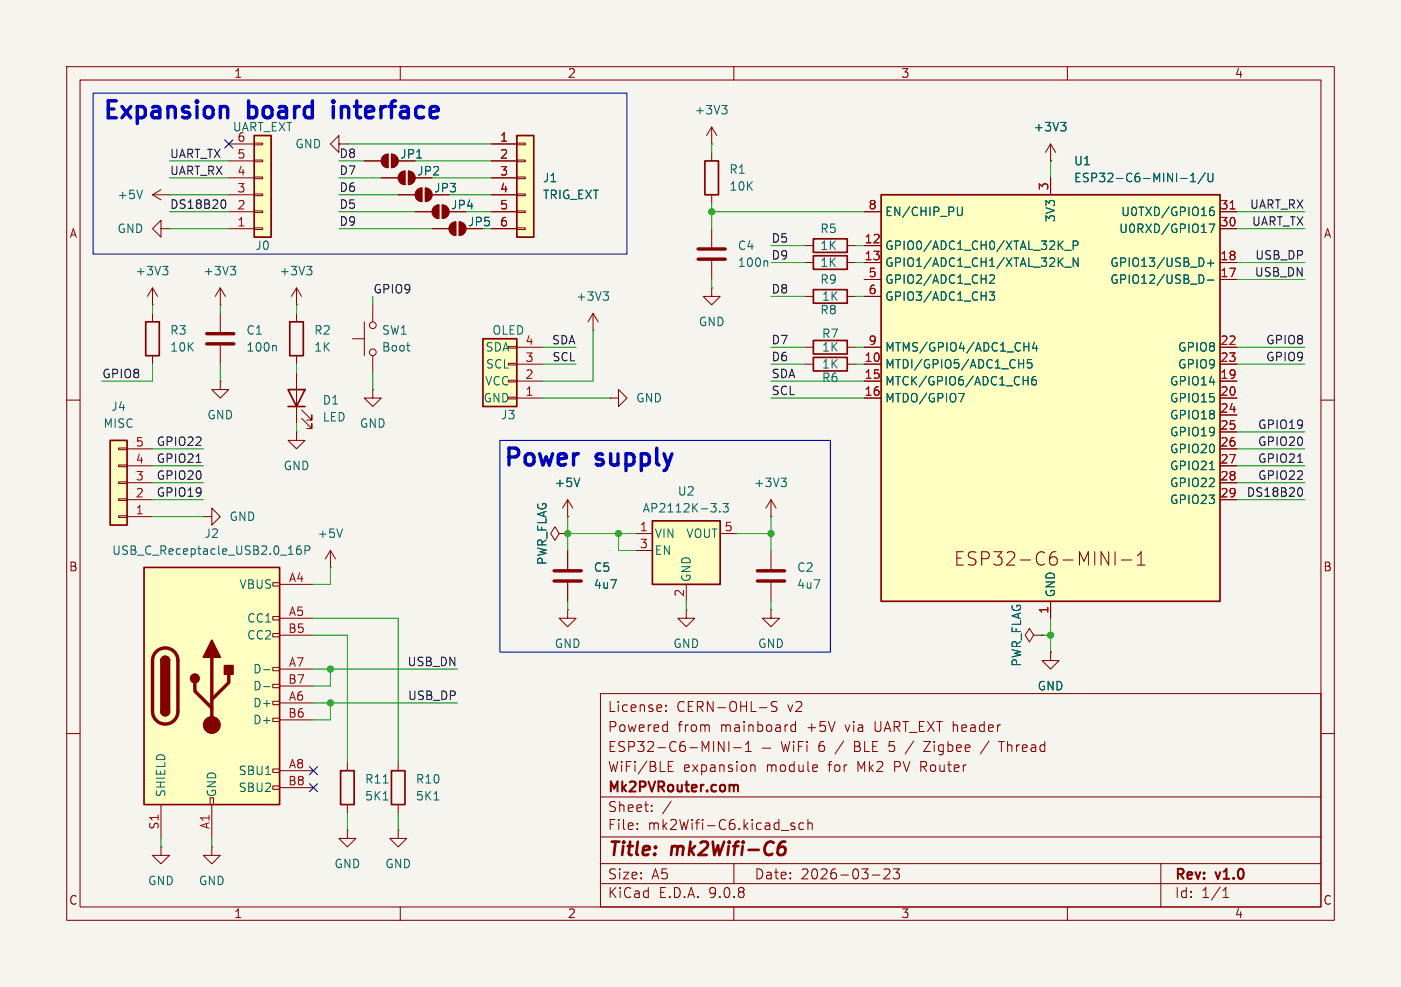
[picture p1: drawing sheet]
<svg xmlns="http://www.w3.org/2000/svg" width="210mm" height="148mm" viewBox="0 0 210 148" stroke-linecap="round" stroke-linejoin="round" font-family="sans-serif">
<path d="M0 0h210v148h-210z" fill="#f5f4ef" stroke="#f5f4ef" stroke-width=".15"/>
<g fill="none" stroke="#840000" stroke-width=".15">
<path d="M10 10h190v128h-190zM12 12h186v124h-186zM60 10v2M110 10v2M160 10v2M50.8 21.6v-1.3l-1.3 1.3 1.3 1.3v-1.3h1.3M52.1 21.6h.1M62.2 31.8h2.6M65.1 31l.3-.2 .4-.1v2.1a1.02 1.02 0 0 1-.9-.7 1.02 1.02 0 0 1 .2-1.1zM66.3 30.7a1.02 1.02 0 0 1 1 1.1 1.02 1.02 0 0 1-1 1zM55.9 58.4v1.3h1.2l-1.2 1.3-1.3-1.3h1.3M55.9 58.4h.1"/>
<path d="M88.9 49.5h.1M88.9 47l-.8 1.3M88.9 47l.8 1.3M88.9 47v2.5M120.6 54.6h1.3M127 54.6h1.3M10 60h2M30.5 77.5h1.2v-1.3l1.3 1.3-1.3 1.2v-1.2M30.5 77.5h.1M198 60h2M10 110h2M52.1 114.3v1.3"/>
<path d="M59.7 114.3v1.3M90 104h108v32h-108zM90 119.5h108M99.6 108.7l.4 .1M99.8 106.5v.2M99.8 105.8v.1M100 108.2v1.5M100 109.6l-.4 .1M100.2 114.9h.5M100.2 115.7h.7M100.2 114.2h.7M107.7 111.2l.8 1.5v-1.5"/>
<path d="M109.3 111.2v1.5M110 112.1h1.1M111.8 112.7h.8M111.8 111.6l.4-.4v1.5M112.5 114.7v1M112.5 114.8a.37 .37 0 0 1 .7 .1v.8M114.3 112.2h1.2M116.5 105.3l-.6-.1-.2 .1-.1 .3a.71 .71 0 0 0 .7 .4l.2 .3-.2 .3h-.7M117.1 111.2l.4 1.5 .3-1.1 .2 1.1 .4-1.5M119 111.2v.1M119 111.7v1M119.3 108.8l-.5-.1-.3 .3v.4l.2 .2h.6"/>
<path d="M119.3 108.2v1.5M119.7 111.9h.5M120.4 111.2h-.7v1.5M121 111.2v.1M121 111.7v1M122.3 114.7l.2 .1v.2l-.7 .2M122.5 115.6l-.2 .1M137 111.1l-1.3 1.9M138.5 111.2h1l-1 1.5h1M148.3 111.1l-1.3 1.9M149.7 111.2h.8M150.1 111.2v1.5"/>
<path d="M198 110h2M52.1 124.5v1.2h1.2l-1.2 1.3-1.3-1.3h1.3M52.1 124.5h.1M52.1 120.7v1.2M59.7 124.5v1.2h1.3l-1.3 1.3-1.3-1.3h1.3M59.7 124.5h.1M59.7 120.7v1.2M60 136v2M90 132.5h108M90 129.5h108M90 125.5h108M95.5 124.2v.2"/>
<path d="M95.5 123.5v.1M97.7 121.5v.2M97.7 120.8v.1M100.6 120.1l-1.3 1.9M110 136v2M110 129.5v3M119.1 123.5l-.3-.1-.3 .2 .1 .2 .5 .2v.3h-.6M120.5 123.5l-.5-.1-.2 .3v.4l.1 .2h.6M121.1 123.5a.37 .37 0 0 1 .7 .1v.8M121.1 122.9v1.5M130.8 131.2h1.1M132.5 130.4l.3-.1 .5 .1a.41 .41 0 0 1 0 .5l-.8 .9h.9"/>
<path d="M133.9 130.3h.9l-.5 .6a.41 .41 0 0 1 .5 .2v.4l-.1 .2-.6 .1-.2-.2M160 136v2M174 129.5v6.5M183.3 134.6h.9M183.3 133.5l.5-.4v1.5"/>
</g>
<path d="M116.8 127.1l.2-.1 .6 .1 .1 .3v.4a.66 .66 0 0 1-.8 .4M117.7 126.2a.81 .81 0 0 0-.9 .5" fill="none" stroke="#840000" stroke-width=".4"/>
<path d="M110.1 117.8h.5v.9" fill="none" stroke="#840000" stroke-width=".3"/>
<g fill="#840000" stroke="#840000" stroke-width=".15">
<path d="M65.1 31l.3-.2 .4-.1v2.1a1.02 1.02 0 0 1-.9-.7 1.02 1.02 0 0 1 .2-1.1z"/>
<path d="M66.3 30.7a1.02 1.02 0 0 1 1 1.1 1.02 1.02 0 0 1-1 1z"/>
</g>
<path d="M90.4 43.8h.8l-.4 .4M91 44.2l.2 .3v.3l-.2 .2M57.4 117.4h.8M57.4 120h.8M65.1 120h.7" fill="none" stroke="#006464" stroke-width=".15"/>
<path d="M121.9 53.6h5.1v2h-5.1zM51.1 115.6h2v5.1h-2zM58.7 115.6h2v5.1h-2z" fill="none" stroke="#840000" stroke-width=".25"/>
<path d="M77.5 20.3h2.5v15.3h-2.5z" fill="#ffffc2"/>
<path d="M77.5 20.3h2.5v15.3h-2.5zM105.7 24.1h2v5.1h-2zM121.9 35.8h5.1v2h-5.1z" fill="none" stroke="#840000" stroke-width=".25"/>
<g fill="none" stroke="#840000" stroke-width=".15">
<path d="M106.7 19.1v2.5M106.7 19.1l-.8 1.2M106.7 19.1l.7 1.2M73.7 21.6h3.8M73.7 24.1h3.8M73.7 26.7h3.8M73.7 29.2h3.8M73.7 31.8h3.8M73.7 34.3h3.8M77.5 21.5h1.2v.2h-1.2zM77.5 24h1.2v.3h-1.2zM77.5 26.5h1.2v.3h-1.2z"/>
<path d="M77.5 29.1h1.2v.2h-1.2zM77.5 31.6h1.2v.3h-1.2zM77.5 34.2h1.2v.2h-1.2zM106.7 21.6h.1M106.7 22.9v1.2M106.7 29.2v1.3M120.6 36.8h1.3M127 36.8h1.3M154.9 95.3l-.6-1.1-.6 1.1 .6 1 .6-1h1.3M156.2 95.3h.1M157.5 97.8v1.3h1.2l-1.2 1.2-1.3-1.2h1.3M157.5 97.8h.1"/>
</g>
<path d="M108.2 15.8h.8l-.4 .5M108.7 16.3l.3 .2v.3l-.3 .3" fill="none" stroke="#006464" stroke-width=".15"/>
<path d="M72.4 50.8h5.1v10.2h-5.1z" fill="#ffffc2"/>
<path d="M72.4 50.8h5.1v10.2h-5.1z" fill="none" stroke="#840000" stroke-width=".25"/>
<path d="M64.8 34.3h2.5M67.6 33.6l.4-.3h.3v2a1.02 1.02 0 0 1-.9-.6 1.02 1.02 0 0 1 .2-1.1zM68.8 33.3a1.02 1.02 0 0 1 1 1 1.02 1.02 0 0 1-1 1zM76.2 59.6h1.3v.2h-1.3zM76.2 57h1.3v.3h-1.3zM76.2 54.5h1.3v.2h-1.3zM76.2 51.9h1.3v.3h-1.3zM77.5 59.7h3.8M77.5 57.2h3.8M77.5 54.6h3.8M77.5 52.1h3.8" fill="none" stroke="#840000" stroke-width=".15"/>
<g fill="#840000" stroke="#840000" stroke-width=".15">
<path d="M67.6 33.6l.4-.3h.3v2a1.02 1.02 0 0 1-.9-.6 1.02 1.02 0 0 1 .2-1.1z"/>
<path d="M68.8 33.3a1.02 1.02 0 0 1 1 1 1.02 1.02 0 0 1-1 1z"/>
</g>
<path d="M16.5 66h2.5v12.7h-2.5z" fill="#ffffc2"/>
<path d="M121.9 38.4h5.1v2h-5.1zM121.9 43.4h5.1v2.1h-5.1zM16.5 66h2.5v12.7h-2.5z" fill="none" stroke="#840000" stroke-width=".25"/>
<g fill="none" stroke="#840000" stroke-width=".15">
<path d="M54.6 24.1h2.5M57.1 26.7h2.6M57.4 23.4l.4-.2 .4-.1v2a1.02 1.02 0 0 1-1-.6 1.02 1.02 0 0 1 .2-1.1zM58.7 23.1a1.02 1.02 0 0 1 1 1 1.02 1.02 0 0 1-1 1zM59.7 29.2h2.5M60 26l.4-.3h.3v2a1.02 1.02 0 0 1-.9-.6 1.02 1.02 0 0 1 .2-1.1zM61.2 25.7a1.02 1.02 0 0 1 1 1 1.02 1.02 0 0 1-1 1zM62.5 28.5l.4-.2 .3-.1v2a1.02 1.02 0 0 1-.9-.6 1.02 1.02 0 0 1 .2-1.1zM63.8 28.2a1.02 1.02 0 0 1 1 1 1.02 1.02 0 0 1-1 1zM106.7 34.3v2.8M106.7 39.1v2.8M120.6 39.4h1.3"/>
<path d="M127 39.4h1.3M52.8 50.8h1.8M54.6 48.3v5M55.9 45.7v2.6M55.9 53.3v2.6M106.7 43.2v1.3h1.2l-1.2 1.2-1.3-1.2h1.3M106.7 43.2h.1M120.6 44.5h1.3M127 44.5h1.3M17.8 77.3h1.2v.3h-1.2zM17.8 74.8h1.2v.3h-1.2zM17.8 72.3h1.2v.2h-1.2z"/>
<path d="M17.8 69.7h1.2v.3h-1.2zM17.8 67.2h1.2v.2h-1.2zM19 77.5h3.9M19 74.9h3.9M19 72.4h3.9M19 69.9h3.9M19 67.3h3.9M24.1 127v1.3h1.3l-1.3 1.2-1.2-1.2h1.2M24.1 127h.1"/>
<circle cx="55.9" cy="52.8" r=".51"/>
<circle cx="55.9" cy="48.8" r=".51"/>
</g>
<g fill="#840000" stroke="#840000" stroke-width=".15">
<path d="M62.5 28.5l.4-.2 .3-.1v2a1.02 1.02 0 0 1-.9-.6 1.02 1.02 0 0 1 .2-1.1z"/>
<path d="M63.8 28.2a1.02 1.02 0 0 1 1 1 1.02 1.02 0 0 1-1 1z"/>
<path d="M60 26l.4-.3h.3v2a1.02 1.02 0 0 1-.9-.6 1.02 1.02 0 0 1 .2-1.1z"/>
<path d="M61.2 25.7a1.02 1.02 0 0 1 1 1 1.02 1.02 0 0 1-1 1z"/>
<path d="M57.4 23.4l.4-.2 .4-.1v2a1.02 1.02 0 0 1-1-.6 1.02 1.02 0 0 1 .2-1.1z"/>
<path d="M58.7 23.1a1.02 1.02 0 0 1 1 1 1.02 1.02 0 0 1-1 1z"/>
</g>
<path d="M104.6 37.3h4.1M104.6 38.9h4.1" fill="none" stroke="#840000" stroke-width=".51"/>
<path d="M114.9 39.1l.2 .2v.6M61 51.8h.4M61.3 52.6h.1" fill="none" stroke="#006464" stroke-width=".15"/>
<path d="M21.6 85.1h20.3v35.6h-20.3z" fill="#ffffc2"/>
<g fill="none" stroke="#840000" stroke-width=".15">
<path d="M22.9 45.7h.1M22.9 43.2l-.8 1.3M22.9 43.2l.7 1.3M22.9 43.2v2.5M33 45.7h.1M33 43.2l-.7 1.3M33 43.2l.8 1.3M33 43.2v2.5M44.4 45.7h.1M44.4 43.2l-.7 1.3M44.4 43.2l.8 1.3M44.4 43.2v2.5"/>
<path d="M44.4 64.8v1.2h1.3l-1.3 1.3-1.2-1.3h1.2M44.4 64.8h.1M115.6 77.5h.1M115.6 74.9v2.6M115.6 74.9l-.8 1.3M115.6 74.9l.7 1.3M40.9 87.4h1v.5h-1zM40.9 92.5h1v.5h-1zM40.9 95h1v.5h-1zM41.9 87.6h5.1M41.9 92.7h5.1M41.9 95.3h5.1"/>
<path d="M49.5 85.1h.1M49.5 82.6l-.7 1.2M49.5 82.6l.8 1.2M49.5 82.6v2.5M85.1 91.4v1.3h1.3l-1.3 1.3-1.3-1.3h1.3M85.1 91.4h.1M115.6 91.4v1.3h1.2l-1.2 1.3-1.3-1.3h1.3M115.6 91.4h.1M115.6 82.6v2.7M115.6 87.4v2.8M31.5 119.6h.5v1.1h-.5zM40.9 100.1h1v.5h-1z"/>
<path d="M40.9 102.6h1v.5h-1zM40.9 105.2h1v.5h-1zM40.9 107.7h1v.5h-1zM40.9 115.3h1v.5h-1zM40.9 117.9h1v.5h-1zM41.9 100.3h5.1M41.9 102.9h5.1M41.9 105.4h5.1M41.9 108h5.1M41.9 115.6h5.1M41.9 118.1h5.1M24.1 120.7v5"/>
<path d="M31.7 127v1.3h1.3l-1.3 1.2-1.2-1.2h1.2M31.7 127h.1M31.7 120.7v5"/>
</g>
<path d="M21.6 85.1h20.3v35.6h-20.3zM24.1 99.1a.64 .64 0 0 1 .7-.7 .64 .64 0 0 1 .6 .7M24.1 106.7a.64 .64 0 0 0 .7 .6 .64 .64 0 0 0 .6-.6" fill="none" stroke="#840000" stroke-width=".25"/>
<path d="M23.4 97.7a1.9 1.9 0 0 1 2.1-.4 1.9 1.9 0 0 1 1.2 1.8v7.6a1.91 1.91 0 0 1-1.9 1.9 1.91 1.91 0 0 1-1.9-1.9v-7.8a1.91 1.91 0 0 1 .5-1.2zM31.7 98.6v10.1M113.5 85.6h4.1M113.5 87.1h4.1M29.2 102.4v1.2l2.5 2.6M34.3 101.1v1.3l-2.6 2.5" fill="none" stroke="#840000" stroke-width=".51"/>
<g fill="#840000" stroke="#840000" stroke-width=".25">
<path d="M24.1 99.1h1.3v7.6h-1.3z"/>
<path d="M24.3 98.6a.64 .64 0 0 1 .7-.1 .64 .64 0 0 1 .4 .6h-1.3z"/>
<path d="M24.1 106.7h1.3a.64 .64 0 0 1-.6 .6 .64 .64 0 0 1-.7-.6z"/>
<path d="M31.7 96l1.3 2.6h-2.5z"/>
<path d="M33.7 99.8h1.2v1.3h-1.2z"/>
<circle cx="29.2" cy="101.7" r=".63"/>
</g>
<circle cx="31.7" cy="108.7" r="1.27" fill="#840000" stroke="#840000" stroke-width=".15"/>
<g fill="none" stroke="#006464" stroke-width=".15">
<path d="M24.4 39.9h.8l-.5 .5M34.5 39.9h.8l-.4 .5M46 39.9h.7l-.4 .5M24.9 40.4l.3 .3v.3l-.3 .2M35.1 40.4l.2 .3v.3l-.2 .2M46.5 40.4l.2 .3v.3l-.2 .2M51.3 79.3l-.4 1.3M117.1 71.7h.8l-.5 .5M117.6 72.2l.3 .2v.3l-.3 .3M45.1 81.9a.5 .5 0 0 0-.7 .5v.5l.2 .2h.3l.2-.1 .1-.4-.1-.2-.4-.1-.3 .3M45.7 82.5h.6l.1-.2v-.3l-.2-.1h-.5v1.2M39.5 100.4h1"/>
<path d="M39.5 103h1"/>
</g>
<path d="M97.8 78.1h10.1v9.5h-10.1z" fill="#ffffc2"/>
<path d="M97.8 78.1h10.1v9.5h-10.1z" fill="none" stroke="#840000" stroke-width=".25"/>
<path d="M95.2 80h2.6M95.2 82.6h2.6M102.9 91.4v1.3h1.2l-1.2 1.3-1.3-1.3h1.3M102.9 91.4h.1M102.9 87.6v2.6M107.9 80h2.6" fill="none" stroke="#840000" stroke-width=".15"/>
<path d="M106.6 75.5h.7l-.4 .5M107.3 76.1v.6M107.9 76.7v.1M108.4 75.5h.8l-.5 .5 .4 .1v.6l-.2 .1h-.3l-.2-.1" fill="none" stroke="#006464" stroke-width=".15"/>
<path d="M38.1 20.3h2.5v15.3h-2.5z" fill="#ffffc2"/>
<path d="M38.1 20.3h2.5v15.3h-2.5zM21.8 48.3h2.1v5h-2.1zM43.2 58.4h2.5l-1.3 2.6zM43.4 48.3h2.1v5h-2.1zM43.2 61h2.5" fill="none" stroke="#840000" stroke-width=".25"/>
<g fill="none" stroke="#840000" stroke-width=".15">
<path d="M34.3 34.3h3.8M34.3 31.8h3.8M34.3 29.2h3.8M34.3 26.7h3.8M34.3 24.1h3.8M34.3 21.6h3.8M38.1 34.2h1.3v.2h-1.3zM38.1 31.6h1.3v.3h-1.3zM38.1 29.1h1.3v.2h-1.3zM38.1 26.5h1.3v.3h-1.3zM38.1 24h1.3v.3h-1.3zM38.1 21.5h1.3v.2h-1.3z"/>
<path d="M22.9 47v1.3M22.9 53.3v1.3M33 57.2v1.2h1.3l-1.3 1.3-1.3-1.3h1.3M33 57.2h.1M33 47v2.8M33 51.8v2.8M44.4 47v1.3M44.4 53.3v1.3M44.4 55.9v7.6M91.4 59.7h1.3v-1.3l1.3 1.3-1.3 1.3v-1.3M91.4 59.7h.1M45.2 62.7l1.5 1.6v-.8v.8h-.7"/>
<path d="M45.2 61.5l1.5 1.5v-.8v.8h-.7M85.1 77.5h.1M85.1 74.9l-.8 1.3M85.1 74.9l.8 1.3M85.1 74.9v2.6M83.8 80l-.6-1-.7 1 .7 1 .6-1h1.3M85.1 80h.1M85.1 82.6v2.7M85.1 87.4v2.8"/>
</g>
<path d="M31 50h4.1M31 51.6h4.1M83.1 85.6h4M83.1 87.1h4" fill="none" stroke="#840000" stroke-width=".51"/>
<path d="M41.2 51.8l.2 .2v.6M86.9 71.7l-.4 1.3" fill="none" stroke="#006464" stroke-width=".15"/>
<path d="M132.1 29.2h50.8v61h-50.8z" fill="#ffffc2"/>
<path d="M132.1 29.2h50.8v61h-50.8zM121.9 51.1h5.1v2h-5.1z" fill="none" stroke="#840000" stroke-width=".25"/>
<g fill="none" stroke="#840000" stroke-width=".15">
<path d="M22.9 29.2l1.2 .8M22.9 29.2h2.5M24.1 34.3v-1.3l-1.2 1.3 1.2 1.3v-1.3h1.3M24.1 28.4l-1.2 .8M25.4 29.2h.1M25.4 34.3h.1M54.6 24.1h2.5M57.1 26.7h2.6M59.7 29.2h2.5M62.2 31.8h2.6M64.8 34.3h2.5M73.7 31.8h3.8"/>
<path d="M73.7 34.3h3.8M73.7 29.2h3.8M73.7 21.6h3.8M73.7 24.1h3.8M73.7 26.7h3.8M129.5 31.8h2.6M129.5 36.8h2.6M129.5 39.4h2.6M157.5 24.1h.1M157.5 21.6v2.5M157.5 26.7v2.5M157.5 21.6l-.8 1.3"/>
<path d="M157.5 21.6l.7 1.3M182.9 31.8h2.5M182.9 39.4h2.5M182.9 34.3h2.5M120.6 52.1h1.3M127 52.1h1.3M129.5 41.9h2.6M129.5 44.5h2.6M129.5 52.1h2.6M129.5 54.6h2.6M129.5 57.2h2.6M129.5 59.7h2.6"/>
<path d="M182.9 41.9h2.5M182.9 52.1h2.5M182.9 54.6h2.5M182.9 57.2h2.5M182.9 59.7h2.5M85.1 77.5h.1M182.9 62.2h2.5M182.9 64.8h2.5M182.9 67.3h2.5M182.9 69.9h2.5M182.9 72.4h2.5M182.9 74.9h2.5"/>
<path d="M85.1 80h.1M85.1 82.6v2.7M85.1 87.4v2.8M156.2 95.3h.1M157.5 97.8h.1M157.5 90.2v2.5M165.1 82.7l1.1 2v-2M167.1 82.7v2M168.1 84h1.5M170.5 84.7h1.1M170.5 83.3l.6-.6v2"/>
</g>
<g fill="none" stroke="#006464" stroke-width=".15">
<path d="M159 18.4h.8l-.4 .4M159.5 18.8l.3 .3v.3l-.3 .2M21.4 28.5l-.5 1.3M144.2 31.1v1.1l-.2 .1h-.4M159.6 37.5h1M160.9 36.8l.6-.1 .1-.1-.1-.3-.1-.2h-.5v1.3M161.6 38.7v1.2l-.7-1.2v1.2M177 26.8h.9M178.5 27.2h.7M178.5 26.3l.3-.3v1.2M180.7 25.9l-1.1 1.7M181 39.5h1"/>
<path d="M181.1 26v1l.2 .2h.4l.1-.2v-1M181.2 33.6h.9l-.6 1.3M181.5 39v.9M181.9 31.1a.5 .5 0 0 0-.6 .5v.5l.1 .2h.4l.2-.1v-.4l-.1-.2-.4-.1-.2 .3M143.7 59h.8l-.5 1.3M148.3 43.8h.8l-.4 .4 .3 .2v.5l-.2 .1h-.3l-.2-.1M148.4 41.3l.4-.1 .2 .1 .1 .3-.8 .9h.8M152.7 54.5h.7M153.4 57.1h.7M153.4 53.9v1.3M153.5 52h.7M154.1 56.5v1.2"/>
<path d="M154.2 51.4v1.2M154.6 53.9h-.6v.6l.2-.1 .4 .1 .1 .1-.1 .5-.1 .1-.5-.1M155.1 51.3l-.3 .9h.7M155.2 56.5a.5 .5 0 0 0-.6 .5v.5l.2 .2h.3l.2-.1 .1-.4-.2-.2-.3-.1-.3 .3M155.4 51.8v.8M159.6 40.1h1M180.2 41.3l.3 .5-.1 .4-.2 .2M181 42h1M86.9 71.7l-.4 1.3M181.3 70.4h.7"/>
</g>
<path d="M184.4 31.3h.7" fill="none" stroke="#a90000" stroke-width=".15"/>
<path d="M33.4 30a.69 .69 0 0 1 .5 .5 .69 .69 0 0 1-.2 .7h-.3M29.4 69.3h.7M194.5 69.3h.7M194.8 73.1a.69 .69 0 0 1 .5 .6 .69 .69 0 0 1-.2 .7h-.3" fill="none" stroke="#0f0f0f" stroke-width=".15"/>
<g fill="none" stroke="#009600" stroke-width=".15">
<path d="M25.4 31.8h8.9M25.4 34.3h8.9M25.4 29.2h8.9M25.4 24.1h8.9M25.4 26.7h8.9M50.8 31.8h11.4M50.8 34.3h14M50.8 29.2h8.9M50.8 24.1h3.8M50.8 26.7h6.3M52.1 21.6h21.6M62.2 24.1h11.5"/>
<path d="M64.8 26.7h8.9M67.3 29.2h6.4M69.8 31.8h3.9M72.4 34.3h1.3M106.7 31.8h22.8M106.7 21.6v1.3M106.7 30.5v3.8M115.6 39.4h5M115.6 36.8h5M128.3 39.4h1.2M128.3 36.8h1.2M157.5 24.1v2.6"/>
<path d="M185.4 39.4h10.2M185.4 31.8h10.2M185.4 34.3h10.2M22.9 54.6v2.6h-7.7M22.9 45.7v1.3M33 45.7v1.3M33 54.6v2.6M44.4 45.7v1.3M44.4 54.6v1.3M55.9 44.5v1.2M55.9 55.9v2.5M81.3 52.1h5.1"/>
<path d="M81.3 59.7h10.1M81.3 54.6h5.1M88.9 49.5v7.7h-7.6M106.7 41.9v1.3M115.6 52.1h5M115.6 59.7h13.9M115.6 57.2h13.9M115.6 54.6h5M115.6 44.5h5M128.3 52.1h1.2M128.3 54.6h1.2M128.3 44.5h1.2"/>
<path d="M185.4 52.1h10.2M185.4 54.6h10.2M185.4 41.9h10.2M22.9 69.9h7.6M22.9 67.3h7.6M22.9 72.4h7.6M22.9 74.9h7.6M22.9 77.5h7.6M44.4 63.5v1.3M85.1 77.5v5.1M115.6 77.5v5.1M185.4 69.9h10.2"/>
<path d="M185.4 64.8h10.2M185.4 67.3h10.2M185.4 72.4h10.2M185.4 74.9h10.2M47 95.3h5.1v19M47 92.7h12.7v21.6M49.5 85.1v2.5h-2.5M85.1 80h10.1M85.1 90.2v1.2M92.7 80v2.6h2.5M102.9 90.2v1.2M110.5 80h5.1"/>
<path d="M115.6 90.2v1.2M156.2 95.3h1.3M157.5 92.7v5.1M47 105.4h21.6M47 100.3h21.6M49.5 100.3v2.6h-2.5M49.5 105.4v2.6h-2.5M24.1 125.7v1.3M31.7 125.7v1.3M52.1 121.9v2.6M59.7 121.9v2.6"/>
</g>
<path d="M33.7 21l1.2 1.2M34.9 21l-1.2 1.2M46.4 115l1.2 1.2M46.4 117.5l1.2 1.2M47.6 115l-1.2 1.2M47.6 117.5l-1.2 1.2" fill="none" stroke="#000084" stroke-width=".15"/>
<path d="M34 16.1l.1 .2v1.4M50 15.1l-.2 .1 .2 .2" fill="none" stroke="#0000c2" stroke-width=".51"/>
<path d="M14 14h80v24.1h-80zM74.9 66h49.6v31.8h-49.6z" fill="none" stroke="#0000c2" stroke-width=".15"/>
<g fill="#009600" stroke="#009600" stroke-width=".15">
<circle cx="106.7" cy="31.8" r=".46"/>
<circle cx="49.5" cy="105.4" r=".46"/>
<circle cx="49.5" cy="100.3" r=".46"/>
<circle cx="85.1" cy="80" r=".46"/>
<circle cx="92.7" cy="80" r=".46"/>
<circle cx="157.5" cy="95.3" r=".46"/>
<circle cx="115.6" cy="80" r=".46"/>
</g>
<g font-size="3.5" fill="#0000c2">
<text x="15.1" y="18.5">Expansion</text>
<text x="37.2" y="18.5">board</text>
<text x="50.9" y="18.5">interface</text>
<text x="75.2" y="70.6">Power</text>
<text x="89.4" y="70.6">supply</text>
</g>
<g font-size="2.8" fill="#840000">
<text x="142.9" y="85">ESP32-C6-MINI-1</text>
<text x="91" y="128.9">Title:</text>
<text x="100.7" y="128.9">mk2Wifi-C6</text>
</g>
<g font-size="2.1" fill="#840000">
<text x="91" y="107">License:</text>
<text x="101.4" y="107">CERN-OHL-S</text>
<text x="118.1" y="107">v2</text>
<text x="91" y="113">ESP32-C6-MINI-1</text>
<text x="91" y="110">Powered</text>
<text x="101.6" y="110">from</text>
<text x="108" y="110">mainboard</text>
<text x="121.1" y="110">+5V</text>
<text x="122.8" y="113">6</text>
<text x="125.6" y="113">/</text>
<text x="127" y="110">via</text>
<text x="128.4" y="113">BLE 5</text>
<text x="131.5" y="110">UART_EXT header</text>
<text x="139.4" y="113">Zigbee</text>
<text x="151" y="113">Thread</text>
<text x="91" y="119.2">Mk2PVRouter.com</text>
<text x="91" y="116">WiFi/BLE</text>
<text x="102.4" y="116">expansion</text>
<text x="114.9" y="116">module</text>
<text x="124.3" y="116">for</text>
<text x="128.8" y="116">Mk2</text>
<text x="134.4" y="116">PV Router</text>
<text x="91" y="124.7">File:</text>
<text x="91" y="122">Sheet:</text>
<text x="97.1" y="124.7">mk2Wifi-C6.kicad_sch</text>
<text x="91" y="134.9">KiCad</text>
<text x="91" y="132.1">Size:</text>
<text x="97.7" y="132.1">A5</text>
<text x="98.7" y="134.9">E.D.A.</text>
<text x="106.3" y="134.9">9.0.8</text>
<text x="113" y="132.1">Date:</text>
<text x="120" y="132.1">2026-03-23</text>
<text x="176" y="132.3">Rev:</text>
<text x="176" y="134.9">Id:</text>
<text x="180.1" y="134.9">1/1</text>
<text x="182.4" y="132.3">v1.0</text>
</g>
<g font-size="1.8" fill="#840000">
<text x="35" y="11.9">1</text>
<text x="85" y="11.9">2</text>
<text x="135" y="11.9">3</text>
<text x="185" y="11.9">4</text>
<text x="59.9" y="24">JP1</text>
<text x="62.4" y="26.5">JP2</text>
<text x="65" y="29.1">JP3</text>
<text x="10.3" y="35.9">A</text>
<text x="67.5" y="31.6">JP4</text>
<text x="70.1" y="34.1">JP5</text>
<text x="198.4" y="35.9">A</text>
<text x="10.3" y="85.9">B</text>
<text x="198.3" y="85.9">B</text>
<text x="10.3" y="135.9">C</text>
<text x="35" y="137.9">1</text>
<text x="85" y="137.9">2</text>
<text x="135" y="137.9">3</text>
<text x="185" y="137.9">4</text>
<text x="198.3" y="135.9">C</text>
</g>
<g font-size="1.8" fill="#006464">
<text x="104" y="17.4">+3V3</text>
<text x="34.8" y="19.9">UART_EXT</text>
<text x="35.5" y="21.3">6</text>
<text x="44.2" y="22.5">GND</text>
<text x="154.8" y="19.9">+3V3</text>
<text x="81.3" y="27.5">J1</text>
<text x="109.2" y="26.3">R1</text>
<text x="109.2" y="28.8">10K</text>
<text x="160.9" y="25">U1</text>
<text x="160.9" y="27.5">ESP32-C6-MINI-1/U</text>
<text x="17.5" y="30.1">+5V</text>
<text x="17.5" y="35.2">GND</text>
<text x="81.3" y="30.1">TRIG_EXT</text>
<text x="122.9" y="35.2">R5</text>
<text x="132.6" y="32.6">EN/CHIP_PU</text>
<text x="158.3" y="33.4" transform="rotate(-90 158.3 33.4)">3V3</text>
<text x="167.7" y="35.2">U0RXD/GPIO17</text>
<text x="168" y="32.6">U0TXD/GPIO16</text>
<text x="20.2" y="41.5">+3V3</text>
<text x="30.4" y="41.5">+3V3</text>
<text x="38.2" y="37.7">J0</text>
<text x="41.8" y="41.5">+3V3</text>
<text x="110.5" y="37.7">C4</text>
<text x="110.5" y="40.2">100n</text>
<text x="122.9" y="37.7">1K</text>
<text x="122.9" y="40.2">1K</text>
<text x="132.6" y="37.7">GPIO0/ADC1_CH0/XTAL_32K_P</text>
<text x="132.6" y="40.2">GPIO1/ADC1_CH1/XTAL_32K_N</text>
<text x="166.3" y="40.2">GPIO13/USB_D+</text>
<text x="86.3" y="45.3">+3V3</text>
<text x="122.9" y="42.8">R9</text>
<text x="122.9" y="47.3">R8</text>
<text x="123.1" y="45.3">1K</text>
<text x="132.6" y="42.8">GPIO2/ADC1_CH2</text>
<text x="132.6" y="45.3">GPIO3/ADC1_CH3</text>
<text x="166.3" y="42.8">GPIO12/USB_D-</text>
<text x="25.4" y="50.4">R3</text>
<text x="25.4" y="52.9">10K</text>
<text x="36.8" y="50.4">C1</text>
<text x="36.8" y="52.9">100n</text>
<text x="47" y="50.4">R2</text>
<text x="47" y="52.9">1K</text>
<text x="57.2" y="52.9">Boot</text>
<text x="57.2" y="50.4">SW1</text>
<text x="72.7" y="52.9">SDA</text>
<text x="73.7" y="50.4">OLED</text>
<text x="104.6" y="49.1">GND</text>
<text x="123.1" y="50.9">R7</text>
<text x="123.1" y="52.9">1K</text>
<text x="132.6" y="52.9">MTMS/GPIO4/ADC1_CH4</text>
<text x="176.5" y="52.9">GPIO8</text>
<text x="72.6" y="58">VCC</text>
<text x="72.7" y="55.5">SCL</text>
<text x="123.1" y="57.5">R6</text>
<text x="123.1" y="55.5">1K</text>
<text x="132.6" y="55.5">MTDI/GPIO5/ADC1_CH5</text>
<text x="132.6" y="58">MTCK/GPIO6/ADC1_CH6</text>
<text x="175.3" y="58">GPIO14</text>
<text x="176.5" y="55.5">GPIO9</text>
<text x="15.4" y="64.4">MISC</text>
<text x="16.6" y="61.8">J4</text>
<text x="31" y="63.1">GND</text>
<text x="48.3" y="60.9">D1</text>
<text x="48.3" y="63.4">LED</text>
<text x="53.8" y="64.4">GND</text>
<text x="72.4" y="60.6">GND</text>
<text x="75" y="63.1">J3</text>
<text x="95.3" y="60.6">GND</text>
<text x="132.6" y="60.6">MTDO/GPIO7</text>
<text x="175.3" y="60.6">GPIO15</text>
<text x="175.3" y="63.1">GPIO18</text>
<text x="175.3" y="65.6">GPIO19</text>
<text x="42.4" y="70.7">GND</text>
<text x="175.3" y="68.2">GPIO20</text>
<text x="175.3" y="70.7">GPIO21</text>
<text x="83.1" y="73.3">+5V</text>
<text x="96.2" y="77.1">AP2112K-3.3</text>
<text x="101.5" y="74.5">U2</text>
<text x="112.9" y="73.3">+3V3</text>
<text x="175.3" y="73.3">GPIO22</text>
<text x="175.3" y="75.8">GPIO23</text>
<text x="16.7" y="83.4">USB_C_Receptacle_USB2.0_16P</text>
<text x="30.6" y="80.9">J2</text>
<text x="34.3" y="78.3">GND</text>
<text x="47.5" y="80.9">+5V</text>
<text x="98" y="80.9">VIN</text>
<text x="98" y="83.4">EN</text>
<text x="102.8" y="80.9">VOUT</text>
<text x="35.8" y="88.5">VBUS</text>
<text x="82.1" y="84.8" transform="rotate(-90 82.1 84.8)">PWR_FLAG</text>
<text x="88.9" y="86">C5</text>
<text x="88.9" y="88.5">4u7</text>
<text x="103.7" y="87.4" transform="rotate(-90 103.7 87.4)">GND</text>
<text x="119.4" y="86">C2</text>
<text x="119.4" y="88.5">4u7</text>
<text x="158.3" y="89.7" transform="rotate(-90 158.3 89.7)">GND</text>
<text x="36.9" y="93.6">CC1</text>
<text x="36.9" y="96.1">CC2</text>
<text x="37.8" y="101.2">D-</text>
<text x="83.1" y="97.4">GND</text>
<text x="100.8" y="97.4">GND</text>
<text x="113.5" y="97.4">GND</text>
<text x="153.3" y="100.1" transform="rotate(-90 153.3 100.1)">PWR_FLAG</text>
<text x="37.8" y="103.7">D-</text>
<text x="37.8" y="106.3">D+</text>
<text x="155.4" y="103.7">GND</text>
<text x="37.8" y="108.8">D+</text>
<text x="25" y="119.6" transform="rotate(-90 25 119.6)">SHIELD</text>
<text x="32.6" y="119.6" transform="rotate(-90 32.6 119.6)">GND</text>
<text x="35.7" y="116.4">SBU1</text>
<text x="35.7" y="119">SBU2</text>
<text x="54.6" y="117.7">R11</text>
<text x="62.2" y="117.7">R10</text>
<text x="54.6" y="120.2">5K1</text>
<text x="62.2" y="120.2">5K1</text>
<text x="50" y="130.4">GND</text>
<text x="57.7" y="130.4">GND</text>
<text x="22.1" y="132.9">GND</text>
<text x="29.7" y="132.9">GND</text>
</g>
<g font-size="1.8" fill="#a90000">
<text x="35.5" y="23.9">5</text>
<text x="74.9" y="21.3">1</text>
<text x="74.9" y="23.9">2</text>
<text x="35.5" y="29">3</text>
<text x="35.5" y="26.4">4</text>
<text x="74.9" y="26.4">3</text>
<text x="74.9" y="29">4</text>
<text x="157.2" y="28.6" transform="rotate(-90 157.2 28.6)">3</text>
<text x="35.5" y="34">1</text>
<text x="35.5" y="31.5">2</text>
<text x="74.9" y="31.5">5</text>
<text x="74.9" y="34">6</text>
<text x="130.1" y="31.5">8</text>
<text x="182.8" y="31.5">31</text>
<text x="182.8" y="34">30</text>
<text x="129.5" y="36.6">12</text>
<text x="129.5" y="39.1">13</text>
<text x="130.1" y="41.7">5</text>
<text x="182.8" y="39.1">18</text>
<text x="182.8" y="41.7">17</text>
<text x="130.1" y="44.2">6</text>
<text x="78.7" y="51.8">4</text>
<text x="130.1" y="51.8">9</text>
<text x="182.8" y="51.8">22</text>
<text x="78.7" y="59.4">1</text>
<text x="78.7" y="56.9">2</text>
<text x="78.7" y="54.4">3</text>
<text x="129.5" y="54.4">10</text>
<text x="129.5" y="56.9">15</text>
<text x="129.5" y="59.4">16</text>
<text x="182.8" y="54.4">23</text>
<text x="182.8" y="56.9">19</text>
<text x="182.8" y="59.4">20</text>
<text x="182.8" y="62">24</text>
<text x="182.8" y="64.5">25</text>
<text x="20.2" y="69.6">4</text>
<text x="20.2" y="67.1">5</text>
<text x="182.8" y="67.1">26</text>
<text x="182.8" y="69.6">27</text>
<text x="20.2" y="77.2">1</text>
<text x="20.2" y="74.7">2</text>
<text x="20.2" y="72.1">3</text>
<text x="182.8" y="72.1">28</text>
<text x="182.8" y="74.7">29</text>
<text x="95.8" y="79.8">1</text>
<text x="95.8" y="82.3">3</text>
<text x="108.5" y="79.8">5</text>
<text x="43.2" y="87.4">A4</text>
<text x="102.6" y="89.6" transform="rotate(-90 102.6 89.6)">2</text>
<text x="43.1" y="95">B5</text>
<text x="43.2" y="92.5">A5</text>
<text x="157.2" y="92.1" transform="rotate(-90 157.2 92.1)">1</text>
<text x="43.2" y="100.1">A7</text>
<text x="43.1" y="102.6">B7</text>
<text x="43.1" y="107.7">B6</text>
<text x="43.2" y="105.2">A6</text>
<text x="43.1" y="117.9">B8</text>
<text x="43.2" y="115.3">A8</text>
<text x="23.9" y="124.5" transform="rotate(-90 23.9 124.5)">S1</text>
<text x="31.5" y="124.4" transform="rotate(-90 31.5 124.4)">A1</text>
</g>
<g font-size="1.8" fill="#0f0f0f">
<text x="50.8" y="23.8">D8</text>
<text x="50.8" y="26.3">D7</text>
<text x="50.8" y="28.9">D6</text>
<text x="25.4" y="31.4">DS18B20</text>
<text x="50.8" y="31.4">D5</text>
<text x="50.8" y="33.9">D9</text>
<text x="187.3" y="31.4">UART_RX</text>
<text x="187.6" y="33.9">UART_TX</text>
<text x="115.6" y="36.5">D5</text>
<text x="115.6" y="39">D9</text>
<text x="188" y="41.6">USB_DN</text>
<text x="188.1" y="39">USB_DP</text>
<text x="55.9" y="44.1">GPIO9</text>
<text x="115.6" y="44.1">D8</text>
<text x="115.6" y="51.7">D7</text>
<text x="189.7" y="51.7">GPIO8</text>
<text x="15.2" y="56.8">GPIO8</text>
<text x="115.6" y="54.3">D6</text>
<text x="115.6" y="56.8">SDA</text>
<text x="115.6" y="59.3">SCL</text>
<text x="189.7" y="54.3">GPIO9</text>
<text x="188.5" y="64.4">GPIO19</text>
<text x="23.4" y="67">GPIO22</text>
<text x="23.4" y="69.5">GPIO21</text>
<text x="188.5" y="67">GPIO20</text>
<text x="188.5" y="69.5">GPIO21</text>
<text x="23.4" y="74.6">GPIO19</text>
<text x="23.4" y="72">GPIO20</text>
<text x="186.8" y="74.6">DS18B20</text>
<text x="188.5" y="72">GPIO22</text>
<text x="61" y="100">USB_DN</text>
<text x="61.1" y="105.1">USB_DP</text>
</g>
<g font-size="1.7" fill="#0f0f0f">
<text x="25.4" y="23.8">UART_TX</text>
<text x="25.4" y="26.3">UART_RX</text>
<text x="82.7" y="51.7">SDA</text>
<text x="82.7" y="54.3">SCL</text>
</g>
</svg>
